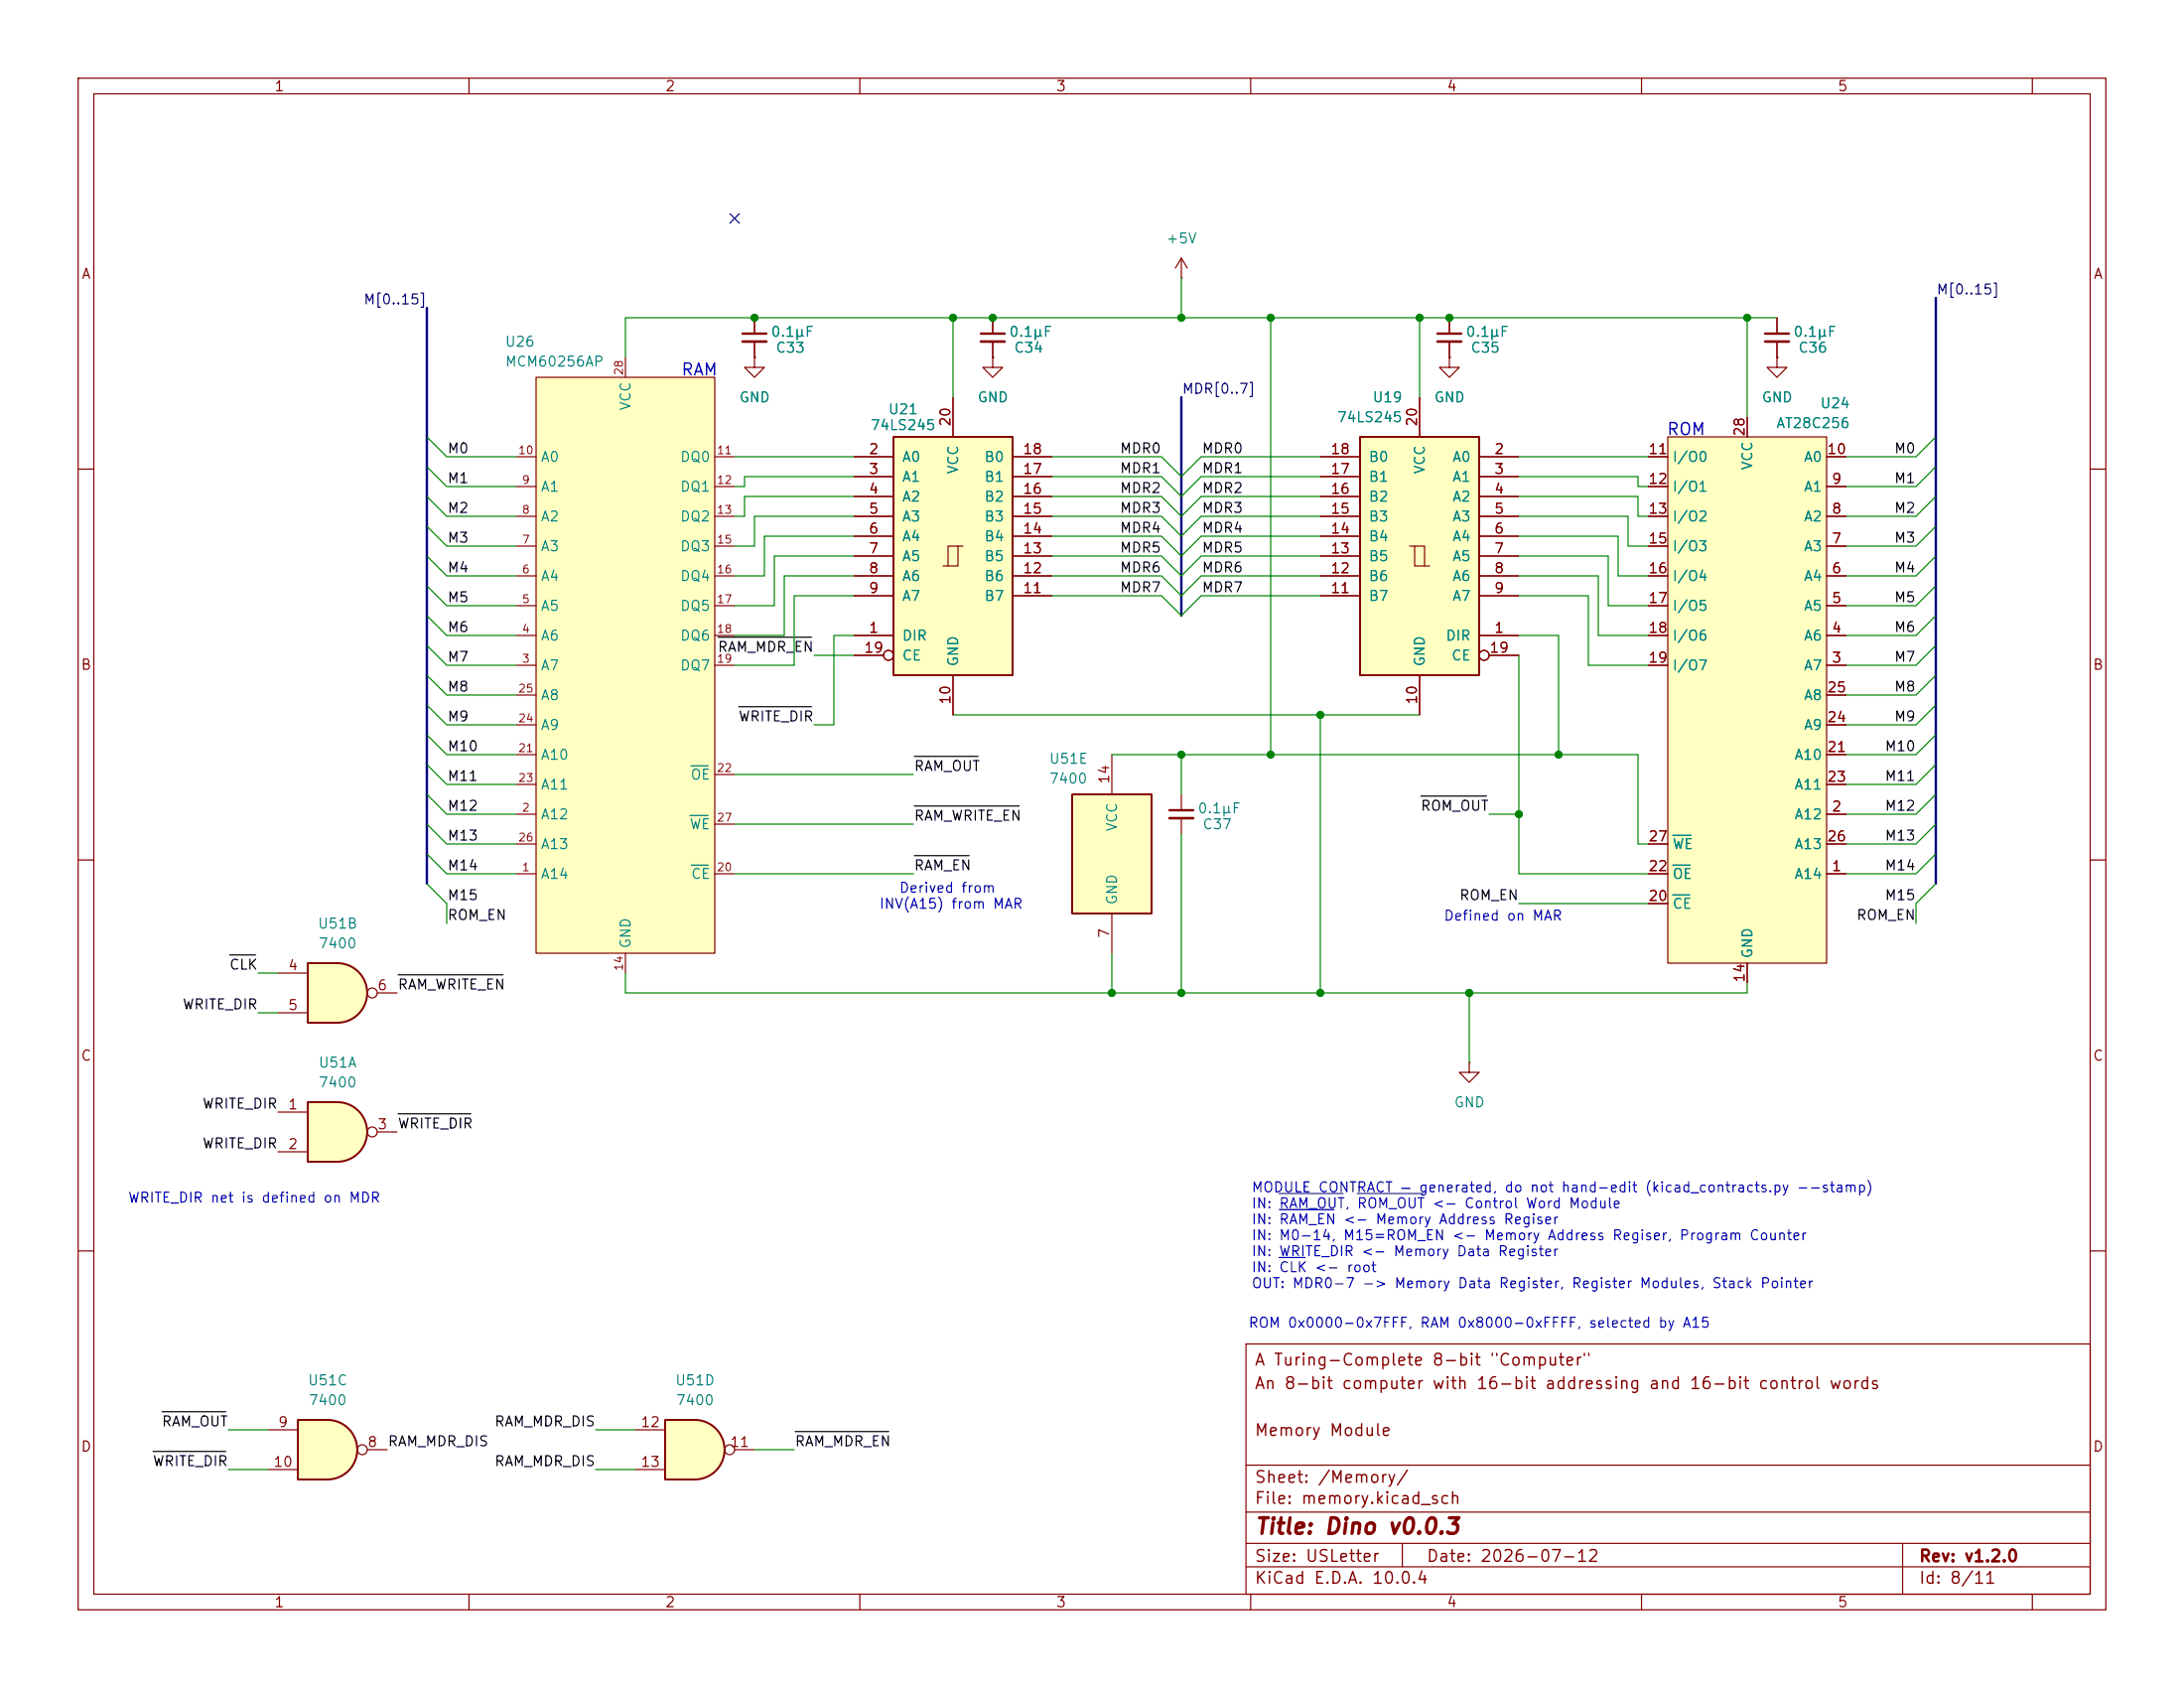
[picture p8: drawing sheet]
<svg xmlns="http://www.w3.org/2000/svg" width="279mm" height="216mm" viewBox="0 0 279 216" stroke-linecap="round" stroke-linejoin="round" font-family="sans-serif">
<g fill="none" stroke="#840000" stroke-width=".15">
<path d="M10 10h259.4v195.9h-259.4zM12 12h255.4v191.9h-255.4zM60 10v2M110 10v2M160 10v2M210 10v2M260 10v2M96.5 45.7v1.3h-1.3l1.3 1.3 1.3-1.3h-1.3M96.5 45.7h.1M96.5 40.6v2.1M96.5 43.7v2M227.3 45.7v1.3h-1.2l1.2 1.3 1.3-1.3h-1.3"/>
<path d="M227.3 45.7h.1M227.3 40.6v2.1M227.3 43.7v2M10 60h2M267.4 60h2M10 110h2M151.1 101.6v2M151.1 104.6v2.1M267.4 110h2M10 160h2M159.4 171.9h108v32h-108zM267.4 160h2"/>
<path d="M159.4 197.4h108M159.4 193.4h108M159.4 187.4h108M179.4 197.4v3M243.4 197.4v6.5M60 203.9v2M110 203.9v2M159.4 200.4h108M160 203.9v2M210 203.9v2M260 203.9v2"/>
</g>
<path d="M95 42.7h3M225.8 42.7h3.1M149.6 103.6h3.1" fill="none" stroke="#840000" stroke-width=".3"/>
<path d="M95 43.7h3M225.8 43.7h3.1M149.6 104.6h3.1" fill="none" stroke="#840000" stroke-width=".33"/>
<path d="M137.2 101.6h10.1v15.2h-10.1z" fill="#ffffc2"/>
<path d="M137.2 101.6h10.1v15.2h-10.1z" fill="none" stroke="#840000" stroke-width=".25"/>
<path d="M142.2 96.5v5.1M142.2 116.8v5.1" fill="none" stroke="#840000" stroke-width=".15"/>
<path d="M68.6 48.3h22.8v73.6h-22.8z" fill="#ffffc2"/>
<g fill="none" stroke="#840000" stroke-width=".15">
<path d="M66 58.4h2.6M68.6 48.3h22.8v73.6h-22.8zM80 45.7v2.6M91.4 58.4h2.6M127 45.7v1.3h-1.3l1.3 1.3 1.3-1.3h-1.3M127 45.7h.1M127 40.6v2.1M127 43.7v2M66 77.5h2.6M66 73.7h2.6M66 69.9h2.6M66 66h2.6"/>
<path d="M66 62.2h2.6M91.4 77.5h2.6M91.4 73.7h2.6M91.4 69.9h2.6M91.4 66h2.6M91.4 62.2h2.6M66 85.1h2.6M66 81.3h2.6M66 96.5h2.6M66 92.7h2.6M66 88.9h2.6M91.4 85.1h2.6"/>
<path d="M91.4 81.3h2.6M91.4 99.1h2.6M66 111.8h2.6M66 104.1h2.6M66 100.3h2.6M66 108h2.6M91.4 111.8h2.6M91.4 105.4h2.6M80 121.9v2.6"/>
</g>
<path d="M88.4 98h2.2M88.3 104.3h2.3M88.4 110.7h2.2" fill="none" stroke="#008484" stroke-width=".15"/>
<path d="M125.5 42.7h3" fill="none" stroke="#840000" stroke-width=".3"/>
<path d="M125.5 43.7h3" fill="none" stroke="#840000" stroke-width=".33"/>
<path d="M114.3 55.9h15.2v30.5h-15.2z" fill="#ffffc2"/>
<g fill="none" stroke="#840000" stroke-width=".15">
<path d="M109.2 58.4h5.1M121.9 50.8v5.1M129.5 58.4h5.1M109.2 61h5.1M109.2 63.5h5.1M109.2 66h5.1M109.2 68.6h5.1M109.2 71.1h5.1M109.2 73.7h5.1M109.2 76.2h5.1M122.6 69.9h-1.3v2.5M123.2 69.9h-.6v2.5h-2"/>
<path d="M129.5 61h5.1M129.5 63.5h5.1M129.5 66h5.1M129.5 68.6h5.1M129.5 71.1h5.1M129.5 73.7h5.1M129.5 76.2h5.1M109.2 81.3h5.1M109.2 83.8h3.8M121.9 86.4v5"/>
<circle cx="113.7" cy="83.8" r=".63"/>
</g>
<path d="M114.3 55.9h15.2v30.5h-15.2z" fill="none" stroke="#840000" stroke-width=".25"/>
<path d="M174 55.9h15.2v30.5h-15.2z" fill="#ffffc2"/>
<g fill="none" stroke="#840000" stroke-width=".15">
<path d="M151.1 35.6h.1M151.1 33l-.7 1.3M151.1 33l.8 1.3M151.1 33v2.6M168.9 58.4h5.1M181.6 50.8v5.1M189.2 58.4h5.1M168.9 61h5.1M168.9 63.5h5.1M168.9 66h5.1M168.9 68.6h5.1M168.9 71.1h5.1"/>
<path d="M168.9 73.7h5.1M168.9 76.2h5.1M180.3 69.9h.7v2.5h1.9M181 69.9h1.2v2.5M189.2 61h5.1M189.2 63.5h5.1M189.2 66h5.1M189.2 68.6h5.1M189.2 71.1h5.1M189.2 73.7h5.1M189.2 76.2h5.1M181.6 86.4v5"/>
<path d="M189.2 81.3h5.1M190.5 83.8h3.8"/>
<circle cx="189.9" cy="83.8" r=".63"/>
</g>
<path d="M174 55.9h15.2v30.5h-15.2z" fill="none" stroke="#840000" stroke-width=".25"/>
<path d="M41.9 181.6a3.8 3.8 0 0 1 3.8 3.8 3.8 3.8 0 0 1-3.8 3.8z" fill="#ffffc2" stroke="#ffffc2" stroke-width=".13"/>
<path d="M38.1 181.6h3.8v7.6h-3.8z" fill="#ffffc2"/>
<path d="M38.1 181.6h3.8a3.8 3.8 0 0 1 3.8 3.8 3.8 3.8 0 0 1-3.8 3.8h-3.8z" fill="none" stroke="#840000" stroke-width=".25"/>
<g fill="none" stroke="#840000" stroke-width=".15">
<path d="M185.4 45.7v1.3h-1.3l1.3 1.3 1.3-1.3h-1.3M185.4 45.7h.1M185.4 40.6v2.1M185.4 43.7v2M188 135.9v1.3h-1.3l1.3 1.2 1.2-1.2h-1.2M188 135.9h.1M34.3 182.9h3.8M34.3 188h3.8M47 185.4h2.5"/>
<circle cx="46.4" cy="185.4" r=".63"/>
</g>
<path d="M183.9 42.7h3" fill="none" stroke="#840000" stroke-width=".3"/>
<path d="M183.9 43.7h3" fill="none" stroke="#840000" stroke-width=".33"/>
<path d="M88.9 181.6a3.8 3.8 0 0 1 3.8 3.8 3.8 3.8 0 0 1-3.8 3.8z" fill="#ffffc2" stroke="#ffffc2" stroke-width=".13"/>
<path d="M85.1 181.6h3.8v7.6h-3.8z" fill="#ffffc2"/>
<path d="M85.1 181.6h3.8a3.8 3.8 0 0 1 3.8 3.8 3.8 3.8 0 0 1-3.8 3.8h-3.8z" fill="none" stroke="#840000" stroke-width=".25"/>
<g fill="none" stroke="#840000" stroke-width=".15">
<path d="M81.3 182.9h3.8M81.3 188h3.8M94 185.4h2.5"/>
<circle cx="93.3" cy="185.4" r=".63"/>
</g>
<path d="M43.2 123.2a3.8 3.8 0 0 1 3.8 3.8 3.8 3.8 0 0 1-3.8 3.8z" fill="#ffffc2" stroke="#ffffc2" stroke-width=".13"/>
<path d="M39.4 123.2h3.8v7.6h-3.8z" fill="#ffffc2"/>
<path d="M39.4 123.2h3.8a3.8 3.8 0 0 1 3.8 3.8 3.8 3.8 0 0 1-3.8 3.8h-3.8z" fill="none" stroke="#840000" stroke-width=".25"/>
<g fill="none" stroke="#840000" stroke-width=".15">
<path d="M35.6 124.5h3.8M35.6 129.5h3.8M48.3 127h2.5"/>
<circle cx="47.6" cy="127" r=".63"/>
</g>
<path d="M213.4 55.9h20.3v67.3h-20.3z" fill="#ffffc2"/>
<g fill="none" stroke="#840000" stroke-width=".15">
<path d="M210.8 58.4h2.6M213.4 55.9h20.3v67.3h-20.3zM223.5 53.3v2.6M233.7 58.4h2.5M210.8 77.5h2.6M210.8 73.7h2.6M210.8 69.9h2.6M210.8 66h2.6M210.8 62.2h2.6M233.7 77.5h2.5M233.7 73.7h2.5M233.7 69.9h2.5"/>
<path d="M233.7 66h2.5M233.7 62.2h2.5M210.8 85.1h2.6M210.8 81.3h2.6M233.7 85.1h2.5M233.7 81.3h2.5M233.7 96.5h2.5M233.7 92.7h2.5M233.7 88.9h2.5M210.8 111.8h2.6M210.8 115.6h2.6M210.8 108h2.6"/>
<path d="M233.7 111.8h2.5M233.7 104.1h2.5M233.7 100.3h2.5M233.7 108h2.5M223.5 123.2v2.5"/>
</g>
<path d="M214 114.5h2.2M214 110.7h2.2M214 106.8h2.3" fill="none" stroke="#008484" stroke-width=".15"/>
<path d="M43.2 141a3.8 3.8 0 0 1 3.8 3.8 3.8 3.8 0 0 1-3.8 3.8z" fill="#ffffc2" stroke="#ffffc2" stroke-width=".13"/>
<path d="M39.4 141h3.8v7.6h-3.8z" fill="#ffffc2"/>
<path d="M39.4 141h3.8a3.8 3.8 0 0 1 3.8 3.8 3.8 3.8 0 0 1-3.8 3.8h-3.8z" fill="none" stroke="#840000" stroke-width=".25"/>
<g fill="none" stroke="#840000" stroke-width=".15">
<path d="M96.5 45.7h.1M96.5 40.6v2.1M96.5 43.7v2M109.2 58.4h5.1M121.9 50.8v5.1M127 45.7h.1M127 40.6v2.1M127 43.7v2M129.5 58.4h5.1M168.9 58.4h5.1M181.6 50.8v5.1M185.4 45.7h.1"/>
<path d="M185.4 40.6v2.1M185.4 43.7v2M189.2 58.4h5.1M210.8 58.4h2.6M223.5 53.3v2.6M227.3 45.7h.1M227.3 40.6v2.1M227.3 43.7v2M233.7 58.4h2.5M109.2 73.7h5.1M109.2 66h5.1M109.2 61h5.1"/>
<path d="M109.2 63.5h5.1M109.2 68.6h5.1M109.2 71.1h5.1M109.2 76.2h5.1M129.5 73.7h5.1M129.5 66h5.1M129.5 61h5.1M129.5 63.5h5.1M129.5 68.6h5.1M129.5 71.1h5.1M129.5 76.2h5.1M168.9 73.7h5.1"/>
<path d="M168.9 66h5.1M168.9 61h5.1M168.9 63.5h5.1M168.9 68.6h5.1M168.9 71.1h5.1M168.9 76.2h5.1M189.2 73.7h5.1M189.2 66h5.1M189.2 61h5.1M189.2 63.5h5.1M189.2 68.6h5.1M189.2 71.1h5.1"/>
<path d="M189.2 76.2h5.1M210.8 77.5h2.6M210.8 73.7h2.6M210.8 69.9h2.6M210.8 66h2.6M210.8 62.2h2.6M233.7 77.5h2.5M233.7 73.7h2.5M233.7 69.9h2.5M233.7 66h2.5M233.7 62.2h2.5M109.2 81.3h5.1"/>
<path d="M109.2 83.8h3.8M121.9 86.4v5M181.6 86.4v5M189.2 81.3h5.1M190.5 83.8h3.8M210.8 85.1h2.6M210.8 81.3h2.6M233.7 85.1h2.5M233.7 81.3h2.5M233.7 96.5h2.5M233.7 92.7h2.5M233.7 88.9h2.5"/>
<path d="M210.8 111.8h2.6M210.8 115.6h2.6M210.8 108h2.6M233.7 111.8h2.5M233.7 104.1h2.5M233.7 100.3h2.5M233.7 108h2.5M223.5 123.2v2.5M35.6 142.2h3.8M35.6 147.3h3.8M48.3 144.8h2.5"/>
<circle cx="113.7" cy="83.8" r=".63"/>
<circle cx="189.9" cy="83.8" r=".63"/>
<circle cx="47.6" cy="144.8" r=".63"/>
</g>
<path d="M91.8 81.5h12M94.5 90.4h9.3M117 96.7h8.1M117 109.4h7M117 103.1h13.4M181.8 101.8h8.4M29.4 122.1h3.3M50.9 124.7h13.4M50.9 142.5h9.3M19.6 185.6h9.3M20.7 180.6h8.2M101.7 183.1h12" fill="none" stroke="#000" stroke-width=".15"/>
<path d="M54.6 39.4v73.6M247.6 38.1v74.9M151.1 50.8v27.9" fill="none" stroke="#000084" stroke-width=".3"/>
<g fill="none" stroke="#008400" stroke-width=".15">
<path d="M151.1 35.6v5M54.6 59.7l2.5 2.5h8.9M54.6 55.9l2.5 2.5h8.9M94 58.4h15.2M121.9 40.6v10.2M134.6 58.4h14l2.5 2.6 2.6-2.6h15.2M162.6 40.6v55.9M181.6 40.6v10.2M194.3 58.4h16.5M223.5 40.6v12.7M227.3 40.6h-147.3v5.1M247.6 59.7l-2.5 2.5h-8.9"/>
<path d="M247.6 55.9l-2.5 2.5h-8.9M54.6 71.1l2.5 2.6h8.9M54.6 74.9l2.5 2.6h8.9M54.6 78.7l2.5 2.6h8.9M54.6 67.3l2.5 2.6h8.9M54.6 63.5l2.5 2.5h8.9M109.2 76.2h-7.6v8.9h-7.6M109.2 71.1h-10.1v6.4h-5.1M109.2 68.6h-11.4v5.1h-3.8M109.2 73.7h-8.9v7.6h-6.3M109.2 61h-14v1.2h-1.2M109.2 66h-12.7v3.9h-2.5"/>
<path d="M109.2 63.5h-14v2.5h-1.2M134.6 71.1h14l2.5 2.6 2.6-2.6h15.2M134.6 73.7h14l2.5 2.5 2.6-2.5h15.2M134.6 76.2h14l2.5 2.5 2.6-2.5h15.2M134.6 66h14l2.5 2.6 2.6-2.6h15.2M134.6 68.6h14l2.5 2.5 2.6-2.5h15.2M134.6 63.5h14l2.5 2.5 2.6-2.5h15.2M134.6 61h14l2.5 2.5 2.6-2.5h15.2M194.3 68.6h12.7v5.1h3.8M194.3 76.2h8.9v8.9h7.6M194.3 61h15.2v1.2h1.3M194.3 63.5h15.2v2.5h1.3"/>
<path d="M194.3 71.1h11.4v6.4h5.1M194.3 73.7h10.2v7.6h6.3M194.3 66h14v3.9h2.5M247.6 71.1l-2.5 2.6h-8.9M247.6 74.9l-2.5 2.6h-8.9M247.6 78.7l-2.5 2.6h-8.9M247.6 67.3l-2.5 2.6h-8.9M247.6 63.5l-2.5 2.5h-8.9M54.6 82.6l2.5 2.5h8.9M54.6 86.4l2.5 2.5h8.9M54.6 97.8l2.5 2.5h8.9M54.6 90.2l2.5 2.5h8.9"/>
<path d="M54.6 94l2.5 2.5h8.9M94 99.1h22.8M104.1 83.8h5.1M109.2 81.3h-2.5v11.4h-2.6M121.9 91.4h59.7M142.2 96.5h67.3v11.5h1.3M151.1 96.5v5.1M168.9 91.4v35.6M194.3 83.8v28h16.5M194.3 81.3h5.1v15.2M247.6 82.6l-2.5 2.5h-8.9M247.6 86.4l-2.5 2.5h-8.9"/>
<path d="M247.6 97.8l-2.5 2.5h-8.9M247.6 90.2l-2.5 2.5h-8.9M247.6 94l-2.5 2.5h-8.9M54.6 101.6l2.5 2.5h8.9M54.6 105.4l2.5 2.6h8.9M54.6 109.2l2.5 2.6h8.9M54.6 113l2.5 2.6v2.5M94 111.8h22.8M94 105.4h22.8M151.1 106.7v20.3M190.5 104.1h3.8M194.3 115.6h16.5"/>
<path d="M247.6 101.6l-2.5 2.5h-8.9M247.6 105.4l-2.5 2.6h-8.9M247.6 109.2l-2.5 2.6h-8.9M247.6 113l-2.5 2.6v2.5M33 124.5h2.6M33 129.5h2.6M80 124.5v2.5h143.5v-1.3M142.2 121.9v5.1M188 127v8.9M29.2 188h5.1M29.2 182.9h5.1M76.2 188h5.1"/>
<path d="M76.2 182.9h5.1M96.5 185.4h5.1"/>
</g>
<path d="M93.4 27.3l1.2 1.2M94.6 27.3l-1.2 1.2" fill="none" stroke="#000084" stroke-width=".15"/>
<path d="M163.7 152.7h8.1M163.7 154.7h7M173.6 152.7h8.4M163.7 160.8h3.3" fill="none" stroke="#0000c2" stroke-width=".15"/>
<path d="M214 114.5h2.2M214 110.7h2.2M214 106.8h2.3" fill="none" stroke="#008484" stroke-width=".15"/>
<g fill="#008400" stroke="#008400" stroke-width=".13">
<circle cx="168.9" cy="127" r=".46"/>
<circle cx="151.1" cy="127" r=".46"/>
<circle cx="188" cy="127" r=".46"/>
<circle cx="142.2" cy="127" r=".46"/>
<circle cx="162.6" cy="96.5" r=".46"/>
<circle cx="151.1" cy="96.5" r=".46"/>
<circle cx="194.3" cy="104.1" r=".46"/>
<circle cx="199.4" cy="96.5" r=".46"/>
<circle cx="223.5" cy="40.6" r=".46"/>
<circle cx="185.4" cy="40.6" r=".46"/>
<circle cx="181.6" cy="40.6" r=".46"/>
<circle cx="162.6" cy="40.6" r=".46"/>
<circle cx="151.1" cy="40.6" r=".46"/>
<circle cx="127" cy="40.6" r=".46"/>
<circle cx="168.9" cy="91.4" r=".46"/>
<circle cx="121.9" cy="40.6" r=".46"/>
<circle cx="96.5" cy="40.6" r=".46"/>
</g>
<text font-size="2" fill="#840000" x="160.4" y="196.7">Title: Dino v0.0.3</text>
<g font-size="1.5" fill="#0000c2">
<text x="87" y="48.4">RAM</text>
<text x="213.1" y="56">ROM</text>
</g>
<g font-size="1.5" fill="#840000">
<text x="160.4" y="178">An 8-bit computer with 16-bit addressing and 16-bit control words</text>
<text x="160.4" y="175">A Turing-Complete 8-bit &quot;Computer&quot;</text>
<text x="160.4" y="184">Memory Module</text>
<text x="160.4" y="190">Sheet: /Memory/</text>
<text x="160.4" y="192.7">File: memory.kicad_sch</text>
<text x="160.4" y="202.9">KiCad E.D.A. 10.0.4</text>
<text x="160.4" y="200.1">Size: USLetter</text>
<text x="182.4" y="200.1">Date: 2026-07-12</text>
<text x="245.4" y="200.1">Rev: v1.2.0</text>
<text x="245.4" y="202.9">Id: 8/11</text>
</g>
<g font-size="1.3" fill="#840000">
<text x="35" y="12">1</text>
<text x="85" y="12">2</text>
<text x="135" y="12">3</text>
<text x="185" y="12">4</text>
<text x="235" y="12">5</text>
<text x="10.3" y="36">A</text>
<text x="267.7" y="36">A</text>
<text x="111.1" y="58.4">2</text>
<text x="121.9" y="54.7" transform="rotate(-90 121.9 54.7)">20</text>
<text x="130.8" y="58.4">18</text>
<text x="170.1" y="58.4">18</text>
<text x="181.6" y="54.7" transform="rotate(-90 181.6 54.7)">20</text>
<text x="191.1" y="58.4">2</text>
<text x="210.8" y="58.4">11</text>
<text x="223.5" y="55.9" transform="rotate(-90 223.5 55.9)">28</text>
<text x="233.6" y="58.4">10</text>
<text x="111.1" y="60.9">3</text>
<text x="111.1" y="63.5">4</text>
<text x="130.8" y="63.5">16</text>
<text x="130.8" y="60.9">17</text>
<text x="170.1" y="63.5">16</text>
<text x="170.1" y="60.9">17</text>
<text x="191.1" y="60.9">3</text>
<text x="191.1" y="63.5">4</text>
<text x="210.8" y="62.2">12</text>
<text x="234.2" y="62.2">9</text>
<text x="111.1" y="66">5</text>
<text x="111.1" y="68.6">6</text>
<text x="111.1" y="71.1">7</text>
<text x="130.8" y="71.1">13</text>
<text x="130.8" y="68.6">14</text>
<text x="130.8" y="66">15</text>
<text x="170.1" y="71.1">13</text>
<text x="170.1" y="68.6">14</text>
<text x="170.1" y="66">15</text>
<text x="191.1" y="66">5</text>
<text x="191.1" y="68.6">6</text>
<text x="191.1" y="71.1">7</text>
<text x="210.8" y="66">13</text>
<text x="210.8" y="69.8">15</text>
<text x="234.2" y="69.8">7</text>
<text x="234.2" y="66">8</text>
<text x="111.1" y="73.6">8</text>
<text x="111.1" y="76.2">9</text>
<text x="130.8" y="76.2">11</text>
<text x="130.8" y="73.6">12</text>
<text x="170.1" y="76.2">11</text>
<text x="170.1" y="73.6">12</text>
<text x="191.1" y="73.6">8</text>
<text x="191.1" y="76.2">9</text>
<text x="210.8" y="73.6">16</text>
<text x="210.8" y="77.4">17</text>
<text x="234.2" y="77.4">5</text>
<text x="234.2" y="73.6">6</text>
<text x="110.4" y="83.8">19</text>
<text x="111.1" y="81.3">1</text>
<text x="190.5" y="83.8">19</text>
<text x="191.1" y="81.3">1</text>
<text x="210.8" y="81.3">18</text>
<text x="234.2" y="81.3">4</text>
<text x="10.3" y="86">B</text>
<text x="210.8" y="85.1">19</text>
<text x="233.6" y="88.9">25</text>
<text x="234.2" y="85.1">3</text>
<text x="267.7" y="86">B</text>
<text x="121.9" y="90.2" transform="rotate(-90 121.9 90.2)">10</text>
<text x="181.6" y="90.2" transform="rotate(-90 181.6 90.2)">10</text>
<text x="233.6" y="92.7">24</text>
<text x="142.2" y="100.4" transform="rotate(-90 142.2 100.4)">14</text>
<text x="233.6" y="96.5">21</text>
<text x="233.6" y="100.3">23</text>
<text x="210.8" y="107.9">27</text>
<text x="233.6" y="107.9">26</text>
<text x="234.2" y="104.1">2</text>
<text x="210.8" y="111.7">22</text>
<text x="234.2" y="111.7">1</text>
<text x="210.8" y="115.5">20</text>
<text x="36.8" y="124.4">4</text>
<text x="142.2" y="120.1" transform="rotate(-90 142.2 120.1)">7</text>
<text x="223.5" y="125.8" transform="rotate(-90 223.5 125.8)">14</text>
<text x="36.8" y="129.5">5</text>
<text x="48.2" y="127">6</text>
<text x="10.3" y="136">C</text>
<text x="267.7" y="136">C</text>
<text x="36.8" y="142.2">1</text>
<text x="36.8" y="147.3">2</text>
<text x="48.2" y="144.8">3</text>
<text x="10.3" y="186">D</text>
<text x="35.5" y="182.9">9</text>
<text x="46.9" y="185.4">8</text>
<text x="81.9" y="182.9">12</text>
<text x="93.3" y="185.4">11</text>
<text x="267.7" y="186">D</text>
<text x="34.9" y="187.9">10</text>
<text x="81.9" y="187.9">13</text>
<text x="35" y="205.9">1</text>
<text x="85" y="205.9">2</text>
<text x="135" y="205.9">3</text>
<text x="185" y="205.9">4</text>
<text x="235" y="205.9">5</text>
</g>
<g font-size="1.3" fill="#008484">
<text x="149.1" y="31.5">+5V</text>
<text x="64.5" y="44.7">U26</text>
<text x="64.5" y="47.2">MCM60256AP</text>
<text x="98.5" y="43.4">0.1µF</text>
<text x="99.1" y="45.4">C33</text>
<text x="129" y="43.4">0.1µF</text>
<text x="129.6" y="45.4">C34</text>
<text x="187.4" y="43.4">0.1µF</text>
<text x="188" y="45.4">C35</text>
<text x="229.3" y="43.4">0.1µF</text>
<text x="230" y="45.4">C36</text>
<text x="81" y="52.6" transform="rotate(-90 81 52.6)">VCC</text>
<text x="94.5" y="51.8">GND</text>
<text x="113.5" y="53.3">U21</text>
<text x="125" y="51.8">GND</text>
<text x="175.5" y="51.8">U19</text>
<text x="183.4" y="51.8">GND</text>
<text x="225.3" y="51.8">GND</text>
<text x="232.8" y="52.5">U24</text>
<text x="69.1" y="59.4">A0</text>
<text x="86.9" y="59.4">DQ0</text>
<text x="111.3" y="55.3">74LS245</text>
<text x="115.3" y="59.4">A0</text>
<text x="125.8" y="59.4">B0</text>
<text x="171" y="54.3">74LS245</text>
<text x="175" y="59.4">B0</text>
<text x="185.7" y="59.4">A0</text>
<text x="213.9" y="59.4">I/O0</text>
<text x="227.1" y="55.1">AT28C256</text>
<text x="230.7" y="59.4">A0</text>
<text x="69.1" y="63.2">A1</text>
<text x="86.9" y="63.2">DQ1</text>
<text x="115.3" y="61.9">A1</text>
<text x="115.3" y="64.5">A2</text>
<text x="122.9" y="60.7" transform="rotate(-90 122.9 60.7)">VCC</text>
<text x="125.8" y="64.5">B2</text>
<text x="125.8" y="61.9">B1</text>
<text x="175" y="64.5">B2</text>
<text x="175" y="61.9">B1</text>
<text x="182.6" y="60.7" transform="rotate(-90 182.6 60.7)">VCC</text>
<text x="185.7" y="61.9">A1</text>
<text x="185.7" y="64.5">A2</text>
<text x="213.9" y="63.2">I/O1</text>
<text x="224.5" y="60.2" transform="rotate(-90 224.5 60.2)">VCC</text>
<text x="230.7" y="63.2">A1</text>
<text x="69.1" y="70.8">A3</text>
<text x="69.1" y="67">A2</text>
<text x="86.9" y="67">DQ2</text>
<text x="86.9" y="70.8">DQ3</text>
<text x="115.3" y="67">A3</text>
<text x="115.3" y="69.6">A4</text>
<text x="125.8" y="69.6">B4</text>
<text x="125.8" y="67">B3</text>
<text x="175" y="69.6">B4</text>
<text x="175" y="67">B3</text>
<text x="185.7" y="67">A3</text>
<text x="185.7" y="69.6">A4</text>
<text x="213.9" y="67">I/O2</text>
<text x="213.9" y="70.8">I/O3</text>
<text x="230.7" y="70.8">A3</text>
<text x="230.7" y="67">A2</text>
<text x="69.1" y="74.6">A4</text>
<text x="86.9" y="74.6">DQ4</text>
<text x="115.3" y="72.1">A5</text>
<text x="115.3" y="74.6">A6</text>
<text x="115.3" y="77.2">A7</text>
<text x="125.8" y="77.2">B7</text>
<text x="125.8" y="74.6">B6</text>
<text x="125.8" y="72.1">B5</text>
<text x="175" y="77.2">B7</text>
<text x="175" y="74.6">B6</text>
<text x="175" y="72.1">B5</text>
<text x="185.7" y="72.1">A5</text>
<text x="185.7" y="74.6">A6</text>
<text x="185.7" y="77.2">A7</text>
<text x="213.9" y="74.6">I/O4</text>
<text x="230.7" y="74.6">A4</text>
<text x="69.1" y="82.3">A6</text>
<text x="69.1" y="78.4">A5</text>
<text x="86.9" y="78.4">DQ5</text>
<text x="86.9" y="82.3">DQ6</text>
<text x="115.3" y="82.3">DIR</text>
<text x="184.9" y="82.3">DIR</text>
<text x="213.9" y="78.4">I/O5</text>
<text x="213.9" y="82.3">I/O6</text>
<text x="230.7" y="82.3">A6</text>
<text x="230.7" y="78.4">A5</text>
<text x="69.1" y="86.1">A7</text>
<text x="69.1" y="89.9">A8</text>
<text x="86.9" y="86.1">DQ7</text>
<text x="115.3" y="84.8">CE</text>
<text x="122.9" y="85.3" transform="rotate(-90 122.9 85.3)">GND</text>
<text x="182.6" y="85.3" transform="rotate(-90 182.6 85.3)">GND</text>
<text x="185.6" y="84.8">CE</text>
<text x="213.9" y="86.1">I/O7</text>
<text x="230.7" y="86.1">A7</text>
<text x="230.7" y="89.9">A8</text>
<text x="69.1" y="93.7">A9</text>
<text x="230.7" y="93.7">A9</text>
<text x="69.1" y="97.5">A10</text>
<text x="69.1" y="101.3">A11</text>
<text x="88.2" y="100">OE</text>
<text x="134.1" y="98">U51E</text>
<text x="134.1" y="100.5">7400</text>
<text x="229.5" y="97.5">A10</text>
<text x="229.5" y="101.3">A11</text>
<text x="69.1" y="105.1">A12</text>
<text x="88.1" y="106.4">WE</text>
<text x="143.2" y="106.4" transform="rotate(-90 143.2 106.4)">VCC</text>
<text x="153.1" y="104.3">0.1µF</text>
<text x="153.8" y="106.4">C37</text>
<text x="229.5" y="105.1">A12</text>
<text x="69.1" y="112.7">A14</text>
<text x="69.1" y="108.9">A13</text>
<text x="88.3" y="112.7">CE</text>
<text x="213.9" y="112.7">OE</text>
<text x="213.9" y="108.9">WE</text>
<text x="229.5" y="112.7">A14</text>
<text x="229.5" y="108.9">A13</text>
<text x="40.6" y="119.1">U51B</text>
<text x="143.2" y="115.8" transform="rotate(-90 143.2 115.8)">GND</text>
<text x="213.9" y="116.5">CE</text>
<text x="40.7" y="121.6">7400</text>
<text x="81" y="121.4" transform="rotate(-90 81 121.4)">GND</text>
<text x="224.5" y="122.7" transform="rotate(-90 224.5 122.7)">GND</text>
<text x="40.7" y="136.9">U51A</text>
<text x="40.7" y="139.4">7400</text>
<text x="185.9" y="141.9">GND</text>
<text x="39.3" y="177.5">U51C</text>
<text x="86.3" y="177.5">U51D</text>
<text x="39.4" y="180">7400</text>
<text x="86.4" y="180">7400</text>
</g>
<g font-size="1.3" fill="#000084">
<text x="46.4" y="39.2">M[0..15]</text>
<text x="247.6" y="38">M[0..15]</text>
<text x="151.1" y="50.7">MDR[0..7]</text>
</g>
<g font-size="1.3">
<text x="57.1" y="58.3">M0</text>
<text x="143.2" y="58.3">MDR0</text>
<text x="153.7" y="58.3">MDR0</text>
<text x="242.2" y="58.3">M0</text>
<text x="57.1" y="65.9">M2</text>
<text x="57.1" y="62.1">M1</text>
<text x="143.2" y="63.4">MDR2</text>
<text x="143.2" y="65.9">MDR3</text>
<text x="143.2" y="60.8">MDR1</text>
<text x="153.7" y="65.9">MDR3</text>
<text x="153.7" y="60.8">MDR1</text>
<text x="153.7" y="63.4">MDR2</text>
<text x="242.2" y="65.9">M2</text>
<text x="242.2" y="62.1">M1</text>
<text x="57.1" y="69.7">M3</text>
<text x="143.2" y="71">MDR5</text>
<text x="143.2" y="68.5">MDR4</text>
<text x="153.7" y="71">MDR5</text>
<text x="153.7" y="68.5">MDR4</text>
<text x="242.2" y="69.7">M3</text>
<text x="57.1" y="73.5">M4</text>
<text x="57.1" y="77.3">M5</text>
<text x="143.2" y="76.1">MDR7</text>
<text x="143.2" y="73.5">MDR6</text>
<text x="153.7" y="73.5">MDR6</text>
<text x="153.7" y="76.1">MDR7</text>
<text x="242.2" y="73.5">M4</text>
<text x="242.2" y="77.3">M5</text>
<text x="57.1" y="81.2">M6</text>
<text x="91.7" y="83.7">RAM_MDR_EN</text>
<text x="242.2" y="81.2">M6</text>
<text x="57.1" y="88.8">M8</text>
<text x="57.1" y="85">M7</text>
<text x="242.2" y="88.8">M8</text>
<text x="242.2" y="85">M7</text>
<text x="57.1" y="92.6">M9</text>
<text x="94.4" y="92.6">WRITE_DIR</text>
<text x="242.2" y="92.6">M9</text>
<text x="57.1" y="100.2">M11</text>
<text x="57.1" y="96.4">M10</text>
<text x="116.8" y="98.9">RAM_OUT</text>
<text x="241" y="100.2">M11</text>
<text x="241" y="96.4">M10</text>
<text x="57.1" y="107.8">M13</text>
<text x="57.1" y="104">M12</text>
<text x="116.8" y="105.3">RAM_WRITE_EN</text>
<text x="181.6" y="104">ROM_OUT</text>
<text x="241" y="107.8">M13</text>
<text x="241" y="104">M12</text>
<text x="57.1" y="111.6">M14</text>
<text x="116.8" y="111.6">RAM_EN</text>
<text x="241" y="111.6">M14</text>
<text x="57.1" y="115.4">M15</text>
<text x="57.1" y="118">ROM_EN</text>
<text x="186.6" y="115.4">ROM_EN</text>
<text x="237.4" y="118">ROM_EN</text>
<text x="241" y="115.4">M15</text>
<text x="29.2" y="124.3">CLK</text>
<text x="23.3" y="129.4">WRITE_DIR</text>
<text x="50.8" y="126.9">RAM_WRITE_EN</text>
<text x="25.8" y="142.1">WRITE_DIR</text>
<text x="25.8" y="147.2">WRITE_DIR</text>
<text x="50.8" y="144.7">WRITE_DIR</text>
<text x="20.6" y="182.8">RAM_OUT</text>
<text x="49.5" y="185.3">RAM_MDR_DIS</text>
<text x="63.2" y="182.8">RAM_MDR_DIS</text>
<text x="101.6" y="185.3">RAM_MDR_EN</text>
<text x="19.5" y="187.8">WRITE_DIR</text>
<text x="63.2" y="187.8">RAM_MDR_DIS</text>
</g>
<g font-size="1.3" fill="#0000c2">
<text x="112.4" y="116.6">INV(A15) from MAR</text>
<text x="114.9" y="114.5">Derived from</text>
<text x="184.6" y="118.1">Defined on MAR</text>
<text x="16.3" y="154.1">WRITE_DIR net is defined on MDR</text>
<text x="160" y="152.8">MODULE CONTRACT — generated, do not hand-edit (kicad_contracts.py --stamp)</text>
<text x="160" y="154.9">IN: RAM_OUT, ROM_OUT &lt;- Control Word Module</text>
<text x="160" y="156.9">IN: RAM_EN &lt;- Memory Address Regiser</text>
<text x="160" y="158.9">IN: M0-14, M15=ROM_EN &lt;- Memory Address Regiser, Program Counter</text>
<text x="160" y="161">IN: WRITE_DIR &lt;- Memory Data Register</text>
<text x="160" y="163">IN: CLK &lt;- root</text>
<text x="160" y="165.1">OUT: MDR0-7 -&gt; Memory Data Register, Register Modules, Stack Pointer</text>
<text x="159.6" y="170.1">ROM 0x0000-0x7FFF, RAM 0x8000-0xFFFF, selected by A15</text>
</g>
<g font-size="1" fill="#840000">
<text x="79.9" y="48.1" transform="rotate(-90 79.9 48.1)">28</text>
<text x="66.2" y="58.3">10</text>
<text x="91.6" y="58.3">11</text>
<text x="66.7" y="66">8</text>
<text x="66.7" y="62.2">9</text>
<text x="91.6" y="62.2">12</text>
<text x="91.6" y="66">13</text>
<text x="66.7" y="69.8">7</text>
<text x="91.6" y="69.8">15</text>
<text x="66.7" y="77.4">5</text>
<text x="66.7" y="73.6">6</text>
<text x="91.6" y="73.6">16</text>
<text x="91.6" y="77.4">17</text>
<text x="66.7" y="81.2">4</text>
<text x="91.6" y="81.2">18</text>
<text x="66.2" y="88.8">25</text>
<text x="66.7" y="85">3</text>
<text x="91.6" y="85">19</text>
<text x="66.2" y="92.6">24</text>
<text x="66.2" y="96.4">21</text>
<text x="66.2" y="100.3">23</text>
<text x="91.6" y="99">22</text>
<text x="66.2" y="107.9">26</text>
<text x="66.7" y="104.1">2</text>
<text x="91.6" y="105.3">27</text>
<text x="66.7" y="111.7">1</text>
<text x="91.6" y="111.7">20</text>
<text x="79.9" y="124.3" transform="rotate(-90 79.9 124.3)">14</text>
</g>
</svg>
